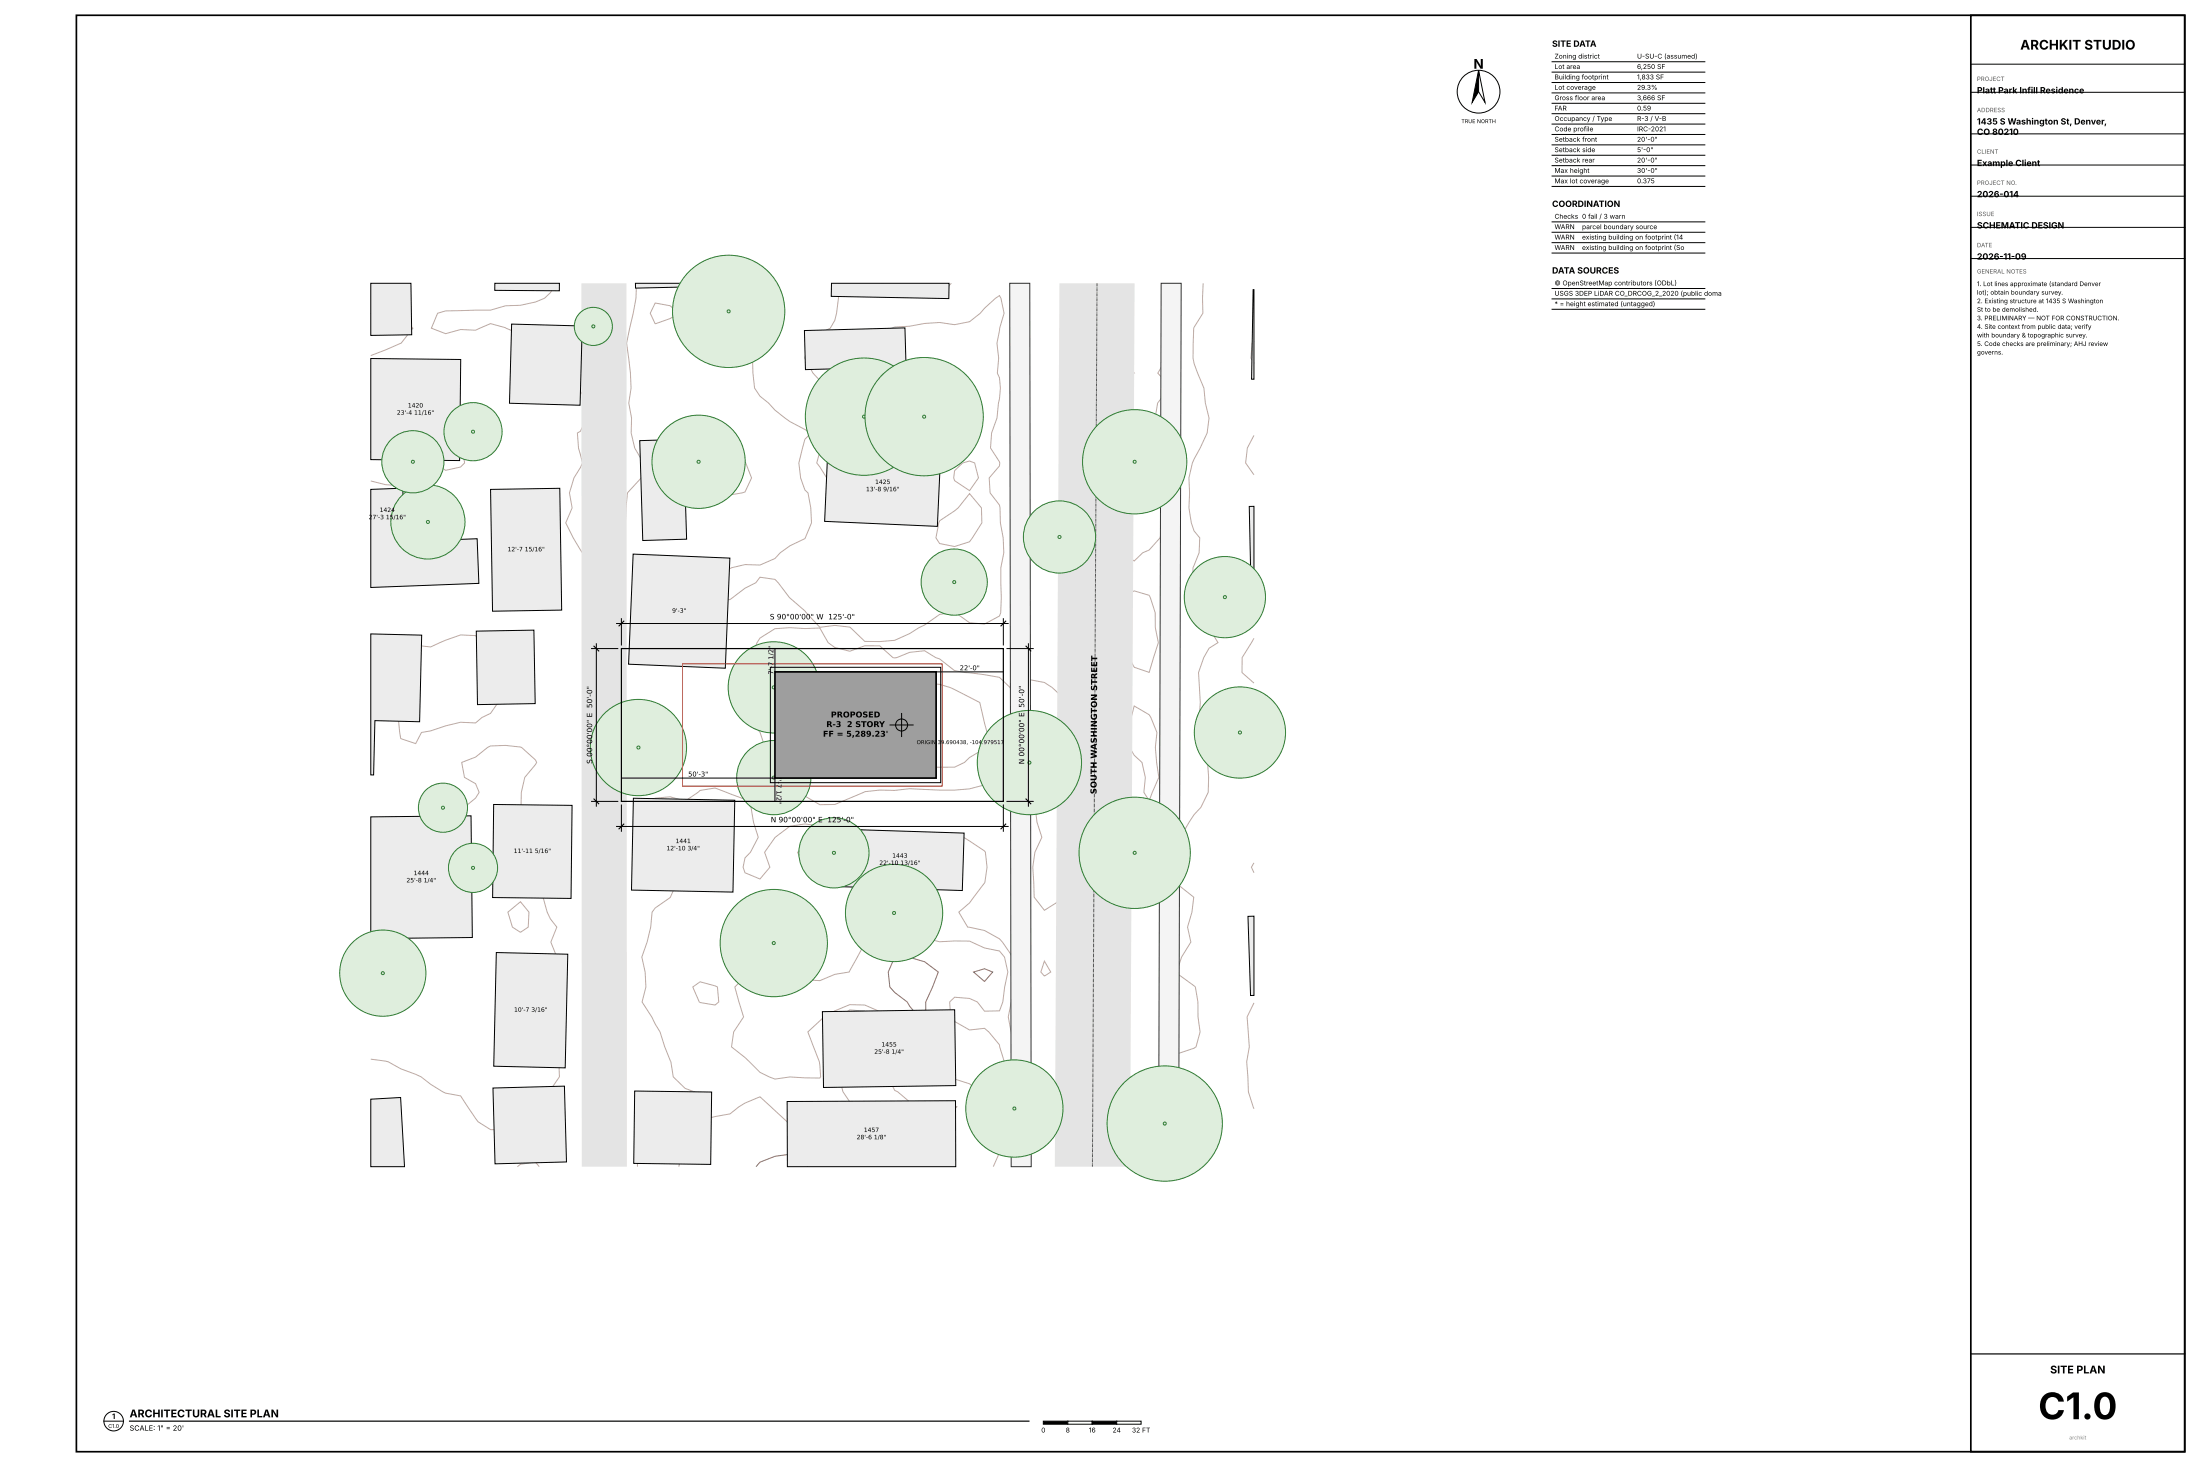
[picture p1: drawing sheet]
<svg xmlns="http://www.w3.org/2000/svg" width="914mm" height="610mm" viewBox="0 0 914 610" stroke-linecap="round" stroke-linejoin="round" font-family="sans-serif">
<path d="M31.7 6.3h876.3v596.9h-876.3zM819.1 6.3h88.9v596.9h-88.9z" fill="none" stroke="#000" stroke-width=".7" stroke-linecap="butt"/>
<circle cx="47.2" cy="590.6" r="4.1" fill="none" stroke="#000" stroke-width=".42"/>
<path d="M433.6 590.5h10.2v1.3h-10.2z" fill="#000" stroke="#000" stroke-width=".42"/>
<path d="M443.8 590.5h10.2v1.3h-10.2z" fill="#fff" stroke="#000" stroke-width=".42"/>
<path d="M454 590.5h10.1v1.3h-10.1z" fill="#000" stroke="#000" stroke-width=".42"/>
<path d="M464.1 590.5h10.2v1.3h-10.2z" fill="#fff" stroke="#000" stroke-width=".42"/>
<circle cx="614.6" cy="38.1" r="8.9" fill="none" stroke="#000" stroke-width=".42"/>
<path d="M614.6 29.2v8.9l-2.7 4.4z" fill="#000" stroke="#000" stroke-width=".42"/>
<path d="M614.6 29.2l2.6 13.3-2.6-4.4z" fill="#fff" stroke="#000" stroke-width=".42"/>
<g fill="none" stroke="#000" stroke-width=".42">
<path d="M645.1 25.7h63.5M645.1 30h63.5M645.1 34.3h63.5M645.1 38.6h63.5M819.1 26.7h88.9M819.1 38.4h88.9M645.1 42.9h63.5M645.1 47.2h63.5M645.1 51.6h63.5M645.1 55.9h63.5M819.1 55.6h88.9M645.1 60.2h63.5"/>
<path d="M645.1 64.5h63.5M645.1 68.8h63.5M645.1 73.2h63.5M645.1 77.5h63.5M819.1 68.6h88.9M645.1 92.2h63.5M645.1 96.5h63.5M819.1 81.5h88.9M819.1 94.5h88.9M645.1 100.8h63.5M645.1 105.2h63.5M645.1 119.9h63.5"/>
<path d="M819.1 107.4h88.9M645.1 124.2h63.5M645.1 128.5h63.5M43.2 590.5h8.1"/>
</g>
<path d="M819.1 562.6h88.9M53.8 590.5h373.9" fill="none" stroke="#000" stroke-width=".5"/>
<g fill="none" stroke="#bcaaa4" stroke-width=".42">
<path d="M231.3 117.7l-2.5 3.9-2.5 2.3-3.8 1.6-6.2 1.4-6.2 .2-6.2 1.8-18.7 .3-3.3 1-2.6 6.2 5.9 2.3 6.2-1.8 6.3 .3 6.2-2.7 6.2 1.7 6.2 2.7 12.5-.7 6.2-1.5 4.1 5.9-4 6.2 .5 6.3 9 12.4-.6 6.2-2.8 5.5-1.2 .7 .4 6.3 1.7 6.2-3.5 6.2-1.9 6.2 1.1 6.2-2.7 6.3a65.3 65.3 0 0 0 12 18.6l.3 1.6 2.4 4.7 .5 6.2 3.4 2.8 3.8-9 2.1-6.3-1.7-6.2 2-11 .9-13.9 5.8-6.2 1.1-6.2a21.9 21.9 0 0 1-5.2-18.7l-1.2-6.2 1-6.2-.3-6.2-1.6-12.5 3.9-18.7 .2-6.2M294.3 117.7l4.9 6.2 1.3 6.3 6.6 6.2 5.7 12.4 .1 6.3 .7 6.2 2.3 3.3 3.5 2.9a42.8 42.8 0 0 0 15.1 11l2.6 1.4-2.6 2.7-2.5 9.8 .8 6.2 1.7 5 1.3 1.2 1.2 6.2 .3 6.3-2.6 6.2-.2 .3-6.2 3-4 2.9-2.2 2.4-6.2 2.7-6.2-.2a77.3 77.3 0 0 0-18.7 6.7l-.5 .9 .5 .7 6.2 6.8 6.2-.6 6.3-4.7 4.4-2.2 1.8-2.3 6.2 .9 6.1 7.6a72.2 72.2 0 0 1 12.6 12.3l6.2-.8 6.2 .7 6.2 5.9 6.2 .1 6.3-.5 6.2-2.8 6.2-3.6 6.2-4.4 6.3-1.3 6.2 4.8 6.2 .5 6.2-3.3 .5-1.4 .3-6.2-.2-12.5 1.2-6.2-.2-6.2-1.2-6.2-.4-7.4-3.9-5.1-.4-6.2 4.3-5 .1-1.2-3.8-6.2 .4-6.3 2.3-6.2 1.4-12.4-.4-4.3-.9-1.9 .6-6.3-.7-6.2 1.1-6.2 1.8-6.2-1.3-6.3-.6-1.1-1.6 1.1-4.6 4.2-1.8 2.1-4.4 3.5-6.2 1.2-6.3-.9-6.2 .4-6.2 1.2-6.2 .3-6.3 1.8-6.2 1.3-6.2-.1-3.9 3.7 1 6.2-5.5 6.3-4 3-2.9-3-3.4-6.3 1.6-6.2 4.7-4.2 4.3-2 1.9-3.3 .7-2.9 .8-6.3 .1-6.2M366.5 117.7l5.4 5.4 6.2 .3 6.2-.2 6.2-.7 4.9-4.8M424.9 117.7l.8 12.5-4.7 6.2-.2 6.2a36.2 36.2 0 0 0 2 18.7l1.5 12.4-.3 6.2 1 6.3 .6 6.2-2.3 6.2-.8 6.2 3.6 6.2a108.2 108.2 0 0 1-.2 24.9l-.3 12.5 .4 6.2-.5 6.2-3.4 6.2 .3 6.3 2.4 6.2 3.1 2.9 6.2 1.2 3.2 2.1 6.5 6.2-.6 6.3-4.8 6.2-2.2 12.4-2.8 6.2-3.1 12.5 .7 6.2 2 6.2-2.9 6.2-.8 6.3 .5 12.4 4.3 5.5a23 23 0 0 0 12.4-12l1.3-5.9 .3-6.3a107.4 107.4 0 0 1 2-24.8l.4-6.3-1-6.2 .6-6.2 .3-6.2 .6-6.2 1.8-3 1.1-3.3-1.1-6.2 1.5-12.4-1-12.5 2.3-6.2 3-6.2-.2-6.2-1.7-6.3-2.1-6.2 2.7-6.2 1-6.2 .6-6.3h.2l.8 6.3 1.5 6.2 3.8 4.3 1.1 1.9 5.1 3.4 3.5-3.4 2.7-1.1 4.6-5.1 1.5-6.2-1.5-6.3-4.6-5.5-1.1-.7-3.8-6.2-1.3-5.1-1.7-1.1 1.7-.8 6.2-4 1-1.4 2.4-6.3-.9-6.2 1-6.2 4.4-6.2-1.6-3.3-2.7-2.9 2.7-4.5 4-14.2v-6.2l-1-6.3 .9-6.2M500.1 117.7l-.1 12.5-3.8 6.2-.3 6.2v6.2l.4 2.3 4.1 10.2 .6 6.2 1.5 6.2-.8 6.2-2.9 6.3a25.5 25.5 0 0 0-4.4 18.6l-.2 6.2 1 6.3 1.1 3.3 2.4 2.9-.3 6.2-2.6 6.2a41 41 0 0 0 2.1 18.7l4.6 6.2 3.7 6.2-3.7 2.4-2.2 3.9-2.1 6.2 .7 12.4-.5 6.3 .7 6.2 2 6.2 1.2 12.4-.1 6.3-3.1 6.2a58.8 58.8 0 0 0-9 13.2 34.1 34.1 0 0 0-12.5 11.9l5 6 1.3 1 6.2 .4 6.1 4.8-.8 6.2-1.8 6.3 1.4 6.2-3.9 6.2-2 6.2 1 1.2 6.7 5 1.1 6.3v6.2l.9 6.2-1.7 6.2-.8 .6-6.2 2.1-6.2 .3-1.3 3.3-.7 6.2 2 11.2 6.2-.3 3.6 1.5-3.6 2.2-6.2-1.1-.6 5.1 .6 2.8 3.4 3.5 2.8 2.1 2 4.1-2 1.8-3.4 4.4M154.1 130.2l6.2 1.9h6.3l5 4.3-4.9 6.2-12.6 5.2M272.3 125.9l6.2 1.2 3.5 3.1-3.5 2.2-6.2 2.2-2-4.4zM162.4 155.1l4.2-1.9 7.3 1.9 .6 6.2v6.2l-.7 6.2-1 .2-11-6.4v-6.2zM374.8 155.1l3.3-2.5 1.5 2.5 2.3 6.2 2.4 4.5 1.5 1.7-1.5 1.5-6.2 1.6-2.9-3.1-.5-6.2zM471.4 155.1h.1M521.2 141.7l-.8 .9-.5 6.2 1.3 2.2M154.1 188.1l.6-1.9 3.7-6.3 1.9-1.9 6.3-.2 2.5 2.1 3.7 6.3 1.5 6.2-1.5 2.9-2.5 3.3-3.7 3.2-6.3-.4-6.2-1.5"/>
<path d="M161.9 186.2l4.7-1.9 1.3 1.9 1 6.2-2.3 2.8-6.3-1.2-1.4-1.6 1.4-4.6zM179 182.2l6.2-1 6.2 2.7 .8 2.3 .9 6.2-1.7 1.7-6.2 1.3-4.6-3-1.6-2.7-.7-3.5zM291 188.9l6.2-2.9 .7 .2 5.5 6.9 5.1-.7 1.2-.7 2.7 6.9-2.7 5.8-6.3 1.3-12.4-6-.7-1.1-1.9-6.2zM340.8 187.6l6.2 .8 1.3 4v6.2l-1.3 1.4-3.4-1.4-4.1-6.2zM359.4 191.8l1.7 .6 1.5 6.2-3.2 2.6-.5-2.6 .2-6.2zM376.1 198.6l2-1.4 .6 1.4-.6 1.3zM396.8 195.6l3.3-3.2 2.9-.8 2.1 .8 1.6 6.2-3.7 5.3-6.2-4.2-.4-1.1zM521.2 180.9l-2.7 5.3-.8 6.2 3.5 4.9M390.5 216.4l7.7-5.4 4.8-5.9 4.9 5.9 .2 6.3-3.9 6.2-1.2 1.6-6.2 2-6.3-1.2-1.5-2.4zM166.6 227.7l6.2-.9 6.2 2.2 .5 .7-.5 1-6.2 2.6-6.2 2.1-1.9-5.7zM297.2 258.8l1.1 2-1.1 1.5-1.2-1.5zM466.1 248.4l5.3-2.9 6.2 1.9 .5 1 2 6.2 .1 6.2 1.3 6.2-3.9 12.4-6.2-2.1-2.2-4-1.6-6.3-1.8-12.4z"/>
<path d="M161.3 279.5l5.3-5.1 2.5-1.1 3.7-5.1 6.2 .6 6.2-2.8 6.2-2.2 6.3 .3 2.6 2.9 3.6 2.9 6.2 5.9 2.5 3.7-1.3 6.2-7.4 10.7-3.6 1.8-2.6 2.2-6.3-.3-6.2 1.5-6.2 2.1-3.8 .7-2.4 4.6-6.2-2.1-1.1-8.7-6-6.3-2.8-6.2zM315.9 265.2l6.2-3.9 6.2-.5 6.2 .4 6.3-.2 3.4 6 2.8 2.1 6.2 1.5 6.2-2.2h6.2l5.5 4.9 .8 .1 6.2-2.3 6.2-.7 4.6 2.9 1.6 .5 6.3 4.9 18.6 2.8 4.5 4.2 2.7 6.2 1.1 12.5-.3 6.2a29.6 29.6 0 0 1-9.9 12.4l-4.3 3.2-6.2 1.6a139.4 139.4 0 0 1-24.9-.1l-6.2 .7-6.3-.1-6.2 .7-12.4 5.3-6.2 .1-6.3-3.6-1.6-1.5-4.6-2.5-6.2-5.5-3.9-4.5-.3-6.2-2-6.2-4.7-6.2-1.5-3.1-2.7-3.2-1.6-6.2 4.3-6.2 4.9-12.5zM521.2 265.2l-4.9 8.1-.1 6.2 5 4.4M329.7 285.7l4.8-2.8 6.3-.7 6.2 2.5 1.1 1 1.1 6.2 4 3.7a51.4 51.4 0 0 1 18.7 4.7 19.4 19.4 0 0 0 10-14.6l2.4-1.8a33.8 33.8 0 0 1 18.7 5.8l4.2 2.2 3.1 12.5-.1 6.2-7.2 4.2-2.1 2-4.1 2-12.5-.1-6.2-.7-12.5-.4-6.2 .8-2.8-1.6-3.4-2.5-2.7-3.7-1-6.2-1.7-6.2-.8-1-6.2-2.5-5.7-2.8zM471.4 293.4l6.2 3.6 3.3 7.4-.7 6.2 1.5 12.4-4.1 9.7-2.2-3.4 .6-6.3-1.4-6.2-3.2-3-1.9-3.2-1.4-6.2zM266.1 306.5l2.1 4.1-2.1 2.3-2-2.3zM328.3 315.6l.6 1.2-.6 .6-.6-.6zM331.5 354.1l3-2.1 6.3-.4 12.4-2.5 6.2 4 2.7 1 2.2 6.3 5.9 6.2 1.5 6.2-6.1 3.1-4.7-3.1-7.7-6.9-6.2-5-12.8-.5zM521.2 358.5l-1.1 1.9 1.1 2.3M211.1 379l5.2-4.3 3.6 4.3-.3 6.3-3.3 2.1-3.3-2.1zM154.1 393l6.2 .9 4.6-2.4-2.9-6.2-.4-6.3 .3-12.4 3.1-6.2 1.6-2.1a19.3 19.3 0 0 0 18.6 .4l3.9-4.6-.6-6.2 2.9-8.8 1.6-3.6 4.7-3.9 1.5-2.3-1.5-3.6-4.6-2.7-1.2-6.2 5.8-2.2 5-4 1.2-.6 6.2-.2 6.7 .8 5.7 5.2 .6 1-5 6.2-1.4 6.3-.2 6.2 .9 12.4-1.1 2.4-6.2 8.1-6.2 .5-2.7 1.5 2.7 .9 6.2-.3 6.2 2.6 2.4 3 3.8 3.7 3.2 2.5 1.7 6.2 1.4 2.8 2.6 3.5-2.5 6.2 2.5 6.2 3.6 6.2a18.2 18.2 0 0 1-9.6 12.5l-.9 6.2 2.8 12.4 1.5 2.6 3.5 3.7 .2 6.2-4.5 6.2 2 6.2-2.4 6.2-5.1 3.9-6.2-.4-12.4-.2-5.2-3.3-7.3-10.7-6.2-1.1-6.2-3.7-4-3.1-8.4-3.4-5.2-2.8-7.3-1.2M315.9 395.9l6.2-3.3 6.2-.5 5 5.6-1.6 6.2 2.8 3.2 6.3 .4 6.2-2.6 5.9-1 6.5-11.9 6.2 .5 6.3-2.3 6.2-1.2 6.2 .7 6.2 1.6 12.5-.2 6.2 2.8 6.2 1.3 2.1 2.5 1.4 6.2-1.3 6.2-.8 6.3-1.4 3.7-6.2 .1-3-3.8-3.2-1.5-6.2-.5-2.1 2 .4 6.2 1.7 1.9 6.2 3.5 6.2-.7 1.8 1.5 4.4 5.4 2 7.1 3.4 6.2-4.6 6.2-.8 .7-6.2-.2-2.2-.5-4-3.3-6.2-2-12.5-.1-6.2 1.8-4.1-2.6-1.8-6.2-.1-6.3-1.1-6.2-3.2-6.2-2.2-2.3-6.2-2.7-6.2-.1-6.2 2.5-4.5 2.6-6.7 6.2 4.8 12.5 .5 6.2-.3 .5-12.5-.5-6.2 .9-6.2-2.8-6.2-6.2-5.7-4.4 .9-6.2 4.2-6.2-3.7-12.5 4.3-4.2 5.5-8.2z"/>
<path d="M434.1 399.4l2.6 4.5-2.6 1.7-1.5-1.7zM287.9 410.1l3.1-2.1 7.2 2.1 .5 6.3-1.5 1.2-6.2-1-.4-.2zM521.2 416.7l-2.9 5.9 1 12.4-1.1 6.3 .7 12.4 2.3 7.1M348.9 422.6l4.3-2.9 6.2 .5 3.7 2.4 2.5 2.6 2.6 3.6 .9 18.7 2.8 5.6 1.2 .6 5 4.2 12.4 .8 6.3 .8 .9 .4-.9 1a127.5 127.5 0 0 1-24.9 1.4l-6.3-1.2-6.2 .8-3.5-2-2.7-2-2.8-4.2-1.6-6.2a19.1 19.1 0 0 1-5.3-18.7l3.5-3.5zM352.1 422.6l1.1-.8 5.3 .8 .9 2.4 2.9 3.8-2.9 4.2-6.2 1.6-3.5-5.8zM215.1 484.8l1.2-1 6.2-.9 1.6 1.9M264.9 484.8v-6.2l-1.1-6.2 1-12.5 1.3-1.3 6.2 .9 6.2 3.2 6.3-.5 6.2-1.5 1.6-.8-1.6-5.4-6.2-2.2-5-4.8-.9-6.2-2.6-6.3-2-6.2-3.4-6.2-4-6.2 1.6-6.3-.4-6.2-1.3-6.2 2.2-6.2 1.5-6.2 .5-6.3 1.3-1.7 6.2-4.3 2.9-6.4-1.3-6.2-.4-6.3-1.2-2.3-6.2-.1-6.2-4.6-1.9-5.4 .5-6.2 1.4-1.5 6.2-2.3 6.2-.6 6.3 1.8 6.2-4.4 6.2-1.1 12.5 4.8 2.4 3.3 1.1 6.2 2 6.2-3.3 6.2-2.2 2.4-.8 3.9 .8 2.3 6.2 2.6 4.1-4.9-2.2-6.3 4.4-6.2 6.1-4.6 6.2-.9 6.3 .8 12.4-.5 6.2 2.7 6.2 1.9 6.3-.4 6.2-.9 12.4 .1 6.3 .5 3.7 1.3 8.7 5.7a21.5 21.5 0 0 1 0 13.3l-6.2 8.3-4.5 3.8 3.7 6.3a21.4 21.4 0 0 1 14.5 6.2l4.2 6.2 .7 2.7 1.5 3.5-1.5 2.4-1.2 3.8-.1 6.3-1.2 6.2 2.5 12.4 3.7 6.3 .6 6.2-1.9 6.2-2.4 3.3-4.1 2.9-.6 6.2 .4 6.3-1.7 6.2-2.7 6.2M282.1 484.8l1.4-6.2v-6.2l6.4-6.3 1.1-.6 6.2-1.5 6.2-1.1 3.7-3 2.6-1.5 6.2-2.6 12.4 11.6a48.3 48.3 0 0 0 24.9 2.4l6.2 .7 6.2-.3 5.2 2.2 1.1 1.1 6.2 3.8 6.2 .7 .7 .6-.7 3.5-1.4 2.7"/>
</g>
<path d="M371.9 397.7a22.1 22.1 0 0 1 18.1 6.2l-2.4 6.2-2.8 6.3v6.2l-.5 2.7-6.2-7.2-1-1.7-5.2-4-2.1-2.3-.6-6.2zM404.7 403.9l4.5-1.3 3.4 1.3-3.4 4zM378.1 428.3l.6 .5-.6 .5zM314.2 484.8l1.7-1.9 6.2-2.4 6.2-.9 6.2 2.9 1.2 2.3" fill="none" stroke="#8d6e63" stroke-width=".42"/>
<g fill="#f4f4f4" stroke="#333" stroke-width=".42">
<path d="M419.7 117.7h8.3l.6 367.1h-8.3z"/>
<path d="M482.6 117.7h8.3l-1 367.1h-8.3z"/>
</g>
<g fill="#e4e4e4">
<path d="M241.6 117.7h18.8l.2 367.1h-18.8z"/>
<path d="M440.3 117.7h31.3l-1.9 367.1h-31.3z"/>
</g>
<path d="M456 117.7l-1.9 367.1" fill="none" stroke="#555" stroke-width=".42" stroke-dasharray="1.3 .3 .3 .3" stroke-linecap="butt"/>
<g fill="#ececec" stroke="#000" stroke-width=".42">
<path d="M154.1 203.4l13.3-.5 .9 22.1 30-1.1 .7 18.5-44.9 1.7z"/>
<path d="M154.1 263.4l21.2 .5-.9 36-18.6-.4-.5 22.5h-1.2z"/>
<path d="M154.1 456.8l12.4-.7 1.6 28.7h-14z"/>
<path d="M154.1 117.7h16.7l.3 21.4-17 .3z"/>
<path d="M154.1 339.4l41.7-.4 .5 50.6-42.2 .4z"/>
<path d="M154.1 149l37.4 .4-.5 42-36.9-.4z"/>
<path d="M205.7 117.7h26.8v3.1l-26.9-.1z"/>
<path d="M212.7 134.7l29.3 .8-.9 32.9-29.3-.8z"/>
<path d="M203.9 203.4l28.8-.5 .8 50.6-28.8 .5z"/>
<path d="M198 262.3l23.9-.5 .5 30.6-23.9 .4z"/>
<path d="M205.2 334.3l32.6 .4-.5 38.6-32.5-.3z"/>
<path d="M206.3 395.8l29.7 .7-1.1 47.2-29.7-.6z"/>
<path d="M204.9 452.1l29.7-.8 .9 31.5-29.7 .8z"/>
<path d="M263.8 453.4l32 .4-.4 30.1-32-.5z"/>
<path d="M327.2 457.7l69.9-.3 .1 27.4h-69.9z"/>
<path d="M341.8 420.4l55-.8 .5 31.5-55 .8z"/>
<path d="M348 344.5l52.7 1.7-.7 23.9-52.7-1.7z"/>
<path d="M263.2 230.3l40.2 1.6-1.9 45.8-40.2-1.7z"/>
<path d="M345.6 117.7h48.9l-.1 6.4-48.9-.9z"/>
<path d="M264.1 117.7h30.7v1.3l-30.6 .7z"/>
<path d="M334.3 137.4l41.8-1.2 .5 16.3-41.8 1.1z"/>
<path d="M344.1 185.2l46.9 2.1-1.4 31.4-46.9-2.1z"/>
<path d="M265.9 183.1l18.2-.5 1.3 41.5-18.2 .5z"/>
<path d="M263.3 331.7l42.1 .8-.8 38.2-42.1-.8z"/>
<path d="M520.8 120.4h.4v37.2h-1z"/>
<path d="M519.2 210.4h2v35.3h-1.2z"/>
<path d="M518.7 380.8l2.5-.1v32.9l-1.4 .1z"/>
</g>
<circle cx="484.1" cy="466.9" r="24" fill="#dfeedd" stroke="#2e7d32" stroke-width=".42"/>
<circle cx="484.1" cy="466.9" r=".62" fill="none" stroke="#2e7d32" stroke-width=".42"/>
<circle cx="421.6" cy="460.6" r="20.2" fill="#dfeedd" stroke="#2e7d32" stroke-width=".42"/>
<circle cx="421.6" cy="460.6" r=".62" fill="none" stroke="#2e7d32" stroke-width=".42"/>
<circle cx="159.1" cy="404.4" r="17.9" fill="#dfeedd" stroke="#2e7d32" stroke-width=".42"/>
<circle cx="159.1" cy="404.4" r=".63" fill="none" stroke="#2e7d32" stroke-width=".42"/>
<circle cx="321.6" cy="391.9" r="22.3" fill="#dfeedd" stroke="#2e7d32" stroke-width=".42"/>
<circle cx="321.6" cy="391.9" r=".62" fill="none" stroke="#2e7d32" stroke-width=".42"/>
<circle cx="371.6" cy="379.4" r="20.2" fill="#dfeedd" stroke="#2e7d32" stroke-width=".42"/>
<circle cx="371.6" cy="379.4" r=".63" fill="none" stroke="#2e7d32" stroke-width=".42"/>
<circle cx="196.6" cy="360.6" r="10.2" fill="#dfeedd" stroke="#2e7d32" stroke-width=".42"/>
<circle cx="196.6" cy="360.6" r=".63" fill="none" stroke="#2e7d32" stroke-width=".42"/>
<circle cx="346.6" cy="354.4" r="14.6" fill="#dfeedd" stroke="#2e7d32" stroke-width=".42"/>
<circle cx="346.6" cy="354.4" r=".63" fill="none" stroke="#2e7d32" stroke-width=".42"/>
<circle cx="471.6" cy="354.4" r="23.1" fill="#dfeedd" stroke="#2e7d32" stroke-width=".42"/>
<circle cx="471.6" cy="354.4" r=".62" fill="none" stroke="#2e7d32" stroke-width=".42"/>
<circle cx="184.1" cy="335.6" r="10.2" fill="#dfeedd" stroke="#2e7d32" stroke-width=".42"/>
<circle cx="184.1" cy="335.6" r=".63" fill="none" stroke="#2e7d32" stroke-width=".42"/>
<circle cx="321.6" cy="323.1" r="15.4" fill="#dfeedd" stroke="#2e7d32" stroke-width=".42"/>
<circle cx="321.6" cy="323.1" r=".62" fill="none" stroke="#2e7d32" stroke-width=".42"/>
<circle cx="427.9" cy="316.9" r="21.7" fill="#dfeedd" stroke="#2e7d32" stroke-width=".42"/>
<circle cx="427.9" cy="316.9" r=".62" fill="none" stroke="#2e7d32" stroke-width=".42"/>
<circle cx="265.4" cy="310.6" r="20" fill="#dfeedd" stroke="#2e7d32" stroke-width=".42"/>
<circle cx="265.4" cy="310.6" r=".63" fill="none" stroke="#2e7d32" stroke-width=".42"/>
<circle cx="515.4" cy="304.4" r="19" fill="#dfeedd" stroke="#2e7d32" stroke-width=".42"/>
<circle cx="515.4" cy="304.4" r=".62" fill="none" stroke="#2e7d32" stroke-width=".42"/>
<circle cx="321.6" cy="285.6" r="19" fill="#dfeedd" stroke="#2e7d32" stroke-width=".42"/>
<circle cx="321.6" cy="285.6" r=".63" fill="none" stroke="#2e7d32" stroke-width=".42"/>
<circle cx="509.1" cy="248.1" r="16.9" fill="#dfeedd" stroke="#2e7d32" stroke-width=".42"/>
<circle cx="509.1" cy="248.1" r=".62" fill="none" stroke="#2e7d32" stroke-width=".42"/>
<circle cx="396.6" cy="241.9" r="13.7" fill="#dfeedd" stroke="#2e7d32" stroke-width=".42"/>
<circle cx="396.6" cy="241.9" r=".62" fill="none" stroke="#2e7d32" stroke-width=".42"/>
<circle cx="440.4" cy="223.1" r="15" fill="#dfeedd" stroke="#2e7d32" stroke-width=".42"/>
<circle cx="440.4" cy="223.1" r=".62" fill="none" stroke="#2e7d32" stroke-width=".42"/>
<circle cx="177.9" cy="216.9" r="15.4" fill="#dfeedd" stroke="#2e7d32" stroke-width=".42"/>
<circle cx="177.9" cy="216.9" r=".63" fill="none" stroke="#2e7d32" stroke-width=".42"/>
<circle cx="171.6" cy="191.9" r="12.9" fill="#dfeedd" stroke="#2e7d32" stroke-width=".42"/>
<circle cx="171.6" cy="191.9" r=".62" fill="none" stroke="#2e7d32" stroke-width=".42"/>
<circle cx="290.4" cy="191.9" r="19.4" fill="#dfeedd" stroke="#2e7d32" stroke-width=".42"/>
<circle cx="290.4" cy="191.9" r=".62" fill="none" stroke="#2e7d32" stroke-width=".42"/>
<circle cx="471.6" cy="191.9" r="21.7" fill="#dfeedd" stroke="#2e7d32" stroke-width=".42"/>
<circle cx="471.6" cy="191.9" r=".62" fill="none" stroke="#2e7d32" stroke-width=".42"/>
<circle cx="196.6" cy="179.4" r="12.1" fill="#dfeedd" stroke="#2e7d32" stroke-width=".42"/>
<circle cx="196.6" cy="179.4" r=".62" fill="none" stroke="#2e7d32" stroke-width=".42"/>
<circle cx="359.1" cy="173.1" r="24.4" fill="#dfeedd" stroke="#2e7d32" stroke-width=".42"/>
<circle cx="359.1" cy="173.1" r=".63" fill="none" stroke="#2e7d32" stroke-width=".42"/>
<circle cx="384.1" cy="173.1" r="24.6" fill="#dfeedd" stroke="#2e7d32" stroke-width=".42"/>
<circle cx="384.1" cy="173.1" r=".63" fill="none" stroke="#2e7d32" stroke-width=".42"/>
<circle cx="246.6" cy="135.6" r="7.9" fill="#dfeedd" stroke="#2e7d32" stroke-width=".42"/>
<circle cx="246.6" cy="135.6" r=".62" fill="none" stroke="#2e7d32" stroke-width=".42"/>
<circle cx="302.9" cy="129.4" r="23.3" fill="#dfeedd" stroke="#2e7d32" stroke-width=".42"/>
<circle cx="302.9" cy="129.4" r=".63" fill="none" stroke="#2e7d32" stroke-width=".42"/>
<g fill="none" stroke="#000" stroke-width=".42">
<path d="M256.3 259.1h162.7M258.3 257.1v10.9M417 257.1v10.9M245.9 269.5h10.9M247.9 267.5v67.5M322.1 269.5v9.7M389.1 279.2h27.9M418.5 269.5h10.9M427.4 267.5v67.5M245.9 333h10.9M258.3 334.5v10.9M258.3 323.3h63.8v9.7"/>
<path d="M417 334.5v10.9M418.5 333h10.9M256.3 343.4h162.7"/>
</g>
<path d="M259.3 258.1l-2 2M418 258.1l-2 2M246.9 268.5l1.9 2M426.5 268.5l1.9 2M246.9 332l1.9 2M426.5 332l1.9 2M259.3 342.4l-2 2M418 342.4l-2 2" fill="none" stroke="#000" stroke-width=".45"/>
<path d="M258.3 269.5h158.7v63.5h-158.7z" fill="none" stroke="#000" stroke-width=".5"/>
<path d="M283.7 275.9h107.9v50.8h-107.9z" fill="none" stroke="#c0392b" stroke-width=".42"/>
<path d="M322.1 279.2h67v44.1h-67z" fill="#9e9e9e" stroke="#000" stroke-width=".7" stroke-linecap="butt"/>
<g fill="none" stroke="#000" stroke-width=".42">
<path d="M320.2 277.3h70.8v47.9h-70.8zM374.7 296.3v10M369.7 301.3h10"/>
<circle cx="374.7" cy="301.3" r="2.5"/>
</g>
<text font-size="15.3" x="847.2" y="589.8">C1.0</text>
<g font-size="5.6">
<text x="839.7" y="20.6">ARCHKIT STUDIO</text>
<text x="612.4" y="28.6">N</text>
</g>
<g font-size="4.4">
<text x="852.1" y="570.7">SITE PLAN</text>
<text x="53.8" y="589">ARCHITECTURAL SITE PLAN</text>
</g>
<g font-size="3.6">
<text x="645.1" y="19.4">SITE DATA</text>
<text x="821.7" y="38.8">Platt Park Infill Residence</text>
<text x="821.7" y="51.8">1435 S Washington St, Denver,</text>
<text x="821.7" y="56.1">CO 80210</text>
<text x="821.7" y="69">Example Client</text>
<text x="821.7" y="82">2026-014</text>
<text x="645.1" y="86">COORDINATION</text>
<text x="821.7" y="94.9">SCHEMATIC DESIGN</text>
<text x="821.7" y="107.9">2026-11-09</text>
<text x="645.1" y="113.7">DATA SOURCES</text>
</g>
<text font-size="3.5" x="455.8" y="330" transform="rotate(-90 455.8 330)">SOUTH WASHINGTON STREET</text>
<g font-size="3.3">
<text x="345.3" y="298.1">PROPOSED</text>
<text x="343.4" y="302.1">R-3 2 STORY</text>
<text x="342" y="306.1">FF = 5,289.23'</text>
</g>
<g font-size="3.1">
<text x="320" y="257.4">S 90°00'00&quot; W 125'-0&quot;</text>
<text x="246.1" y="317.4" transform="rotate(-90 246.1 317.4)">S 00°00'00&quot; E 50'-0&quot;</text>
<text x="425.7" y="317.6" transform="rotate(-90 425.7 317.6)">N 00°00'00&quot; E 50'-0&quot;</text>
<text x="320.3" y="341.7">N 90°00'00&quot; E 125'-0&quot;</text>
<text x="46.6" y="589.6">1</text>
<text x="53.8" y="594.5">SCALE: 1&quot; = 20'</text>
</g>
<g font-size="2.8">
<text x="646.1" y="24.4">Zoning district</text>
<text x="646.1" y="28.7">Lot area</text>
<text x="680.4" y="24.4">U-SU-C (assumed)</text>
<text x="680.4" y="28.7">6,250 SF</text>
<text x="646.1" y="33">Building footprint</text>
<text x="680.4" y="33">1,833 SF</text>
<text x="646.1" y="37.3">Lot coverage</text>
<text x="646.1" y="41.6">Gross floor area</text>
<text x="680.4" y="37.3">29.3%</text>
<text x="680.4" y="41.6">3,666 SF</text>
<text x="646.1" y="45.9">FAR</text>
<text x="680.4" y="45.9">0.59</text>
<text x="646.1" y="50.3">Occupancy / Type</text>
<text x="680.4" y="50.3">R-3 / V-B</text>
<text x="646.1" y="54.6">Code profile</text>
<text x="646.1" y="58.9">Setback front</text>
<text x="680.4" y="54.6">IRC-2021</text>
<text x="680.4" y="58.9">20'-0&quot;</text>
<text x="646.1" y="63.2">Setback side</text>
<text x="680.4" y="63.2">5'-0&quot;</text>
<text x="646.1" y="67.5">Setback rear</text>
<text x="646.1" y="71.9">Max height</text>
<text x="680.4" y="67.5">20'-0&quot;</text>
<text x="680.4" y="71.9">30'-0&quot;</text>
<text x="646.1" y="76.2">Max lot coverage</text>
<text x="680.4" y="76.2">0.375</text>
<text x="646.1" y="90.9">Checks 0 fail / 3 warn</text>
<text x="646.1" y="95.2">WARN</text>
<text x="657.5" y="95.2">parcel boundary source</text>
<text x="646.1" y="99.5">WARN</text>
<text x="657.5" y="99.5">existing building on footprint (14</text>
<text x="646.1" y="103.9">WARN</text>
<text x="657.5" y="103.9">existing building on footprint (So</text>
<text x="646.1" y="118.6">© OpenStreetMap contributors (ODbL)</text>
<text x="646.1" y="122.9">USGS 3DEP LiDAR CO_DRCOG_2_2020 (public doma</text>
<text x="646.1" y="127.2">* = height estimated (untagged)</text>
<text x="321.4" y="280.3" transform="rotate(-90 321.4 280.3)">7'-7 1/2&quot;</text>
<text x="398.9" y="278.5">22'-0&quot;</text>
<text x="286" y="322.7">50'-3&quot;</text>
<text x="322.8" y="322.2" transform="rotate(90 322.8 322.2)">7'-7 1/2&quot;</text>
<text x="432.8" y="595.3">0</text>
<text x="442.9" y="595.3">8</text>
<text x="452.5" y="595.3">16</text>
<text x="462.4" y="595.3">24</text>
<text x="470.5" y="595.3">32 FT</text>
</g>
<g font-size="2.6">
<text x="821.7" y="118.9">1. Lot lines approximate (standard Denver</text>
<text x="821.7" y="122.4">lot); obtain boundary survey.</text>
<text x="821.7" y="126">2. Existing structure at 1435 S Washington</text>
<text x="821.7" y="129.6">St to be demolished.</text>
<text x="821.7" y="133.1">3. PRELIMINARY — NOT FOR CONSTRUCTION.</text>
<text x="821.7" y="136.7">4. Site context from public data; verify</text>
<text x="821.7" y="140.2">with boundary &amp; topographic survey.</text>
<text x="821.7" y="143.8">5. Code checks are preliminary; AHJ review</text>
<text x="821.7" y="147.3">governs.</text>
</g>
<g font-size="2.5" fill="#555">
<text x="821.7" y="33.7">PROJECT</text>
<text x="821.7" y="46.6">ADDRESS</text>
<text x="821.7" y="63.9">CLIENT</text>
<text x="821.7" y="76.8">PROJECT NO.</text>
<text x="821.7" y="89.8">ISSUE</text>
<text x="821.7" y="102.8">DATE</text>
<text x="821.7" y="113.7">GENERAL NOTES</text>
</g>
<g font-size="2.5">
<text x="164.9" y="172.3">23'-4 11/16&quot;</text>
<text x="169.5" y="169.3">1420</text>
<text x="363.7" y="201.1">1425</text>
<text x="359.9" y="204.1">13'-8 9/16&quot;</text>
<text x="153.2" y="215.8">27'-3 15/16&quot;</text>
<text x="157.8" y="212.8">1424</text>
<text x="210.9" y="229.1">12'-7 15/16&quot;</text>
<text x="279.4" y="254.6">9'-3&quot;</text>
<text x="277" y="353.4">12'-10 3/4&quot;</text>
<text x="280.8" y="350.4">1441</text>
<text x="213.5" y="354.5">11'-11 5/16&quot;</text>
<text x="365.5" y="359.4">22'-10 13/16&quot;</text>
<text x="370.8" y="356.4">1443</text>
<text x="171.9" y="363.7">1444</text>
<text x="168.9" y="366.7">25'-8 1/4&quot;</text>
<text x="213.7" y="420.4">10'-7 3/16&quot;</text>
<text x="363.4" y="437.9">25'-8 1/4&quot;</text>
<text x="366.4" y="434.9">1455</text>
<text x="356.1" y="473.4">28'-6 1/8&quot;</text>
<text x="359" y="470.4">1457</text>
</g>
<g font-size="2.2">
<text x="607.4" y="51.2">TRUE NORTH</text>
<text x="381" y="309.2">ORIGIN 39.690438, -104.979517</text>
<text x="45" y="593.4">C1.0</text>
</g>
<text font-size="2.2" fill="#888" x="860" y="598.2">archkit</text>
</svg>
